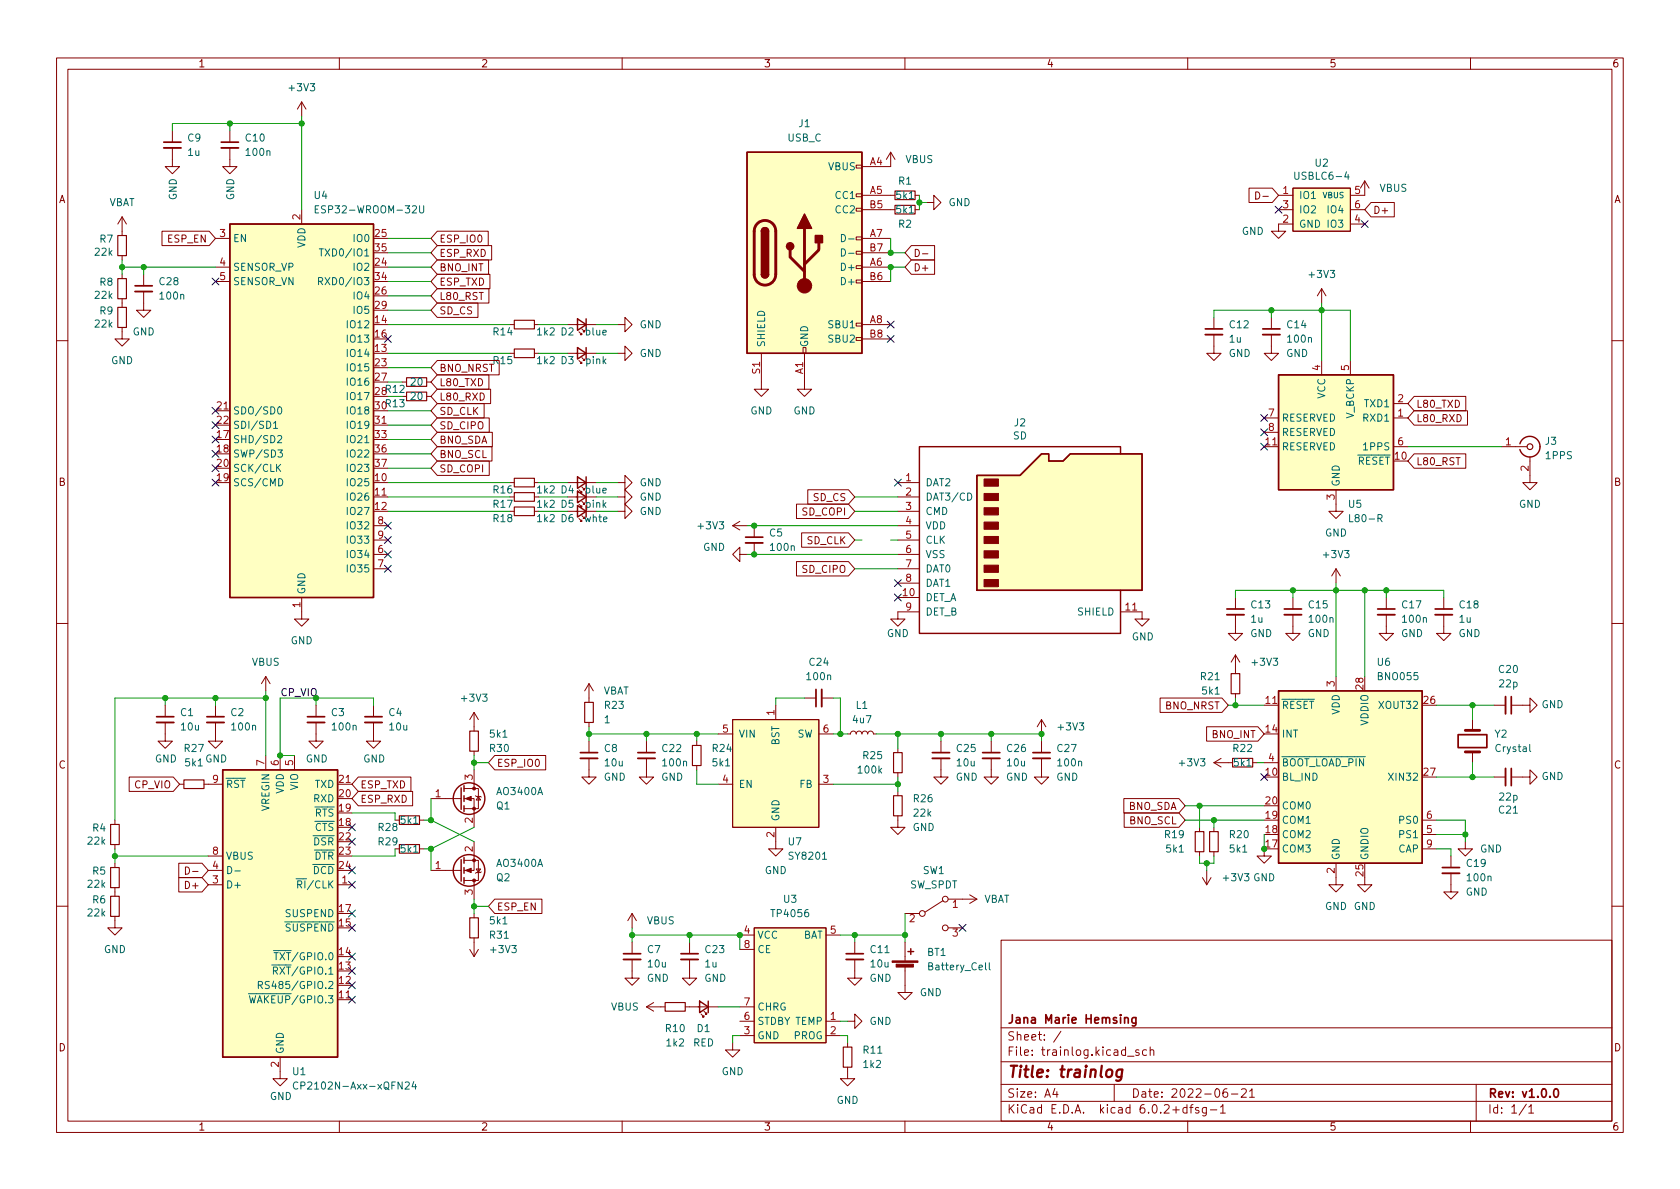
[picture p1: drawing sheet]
<svg xmlns="http://www.w3.org/2000/svg" width="297mm" height="210mm" viewBox="0 0 297 210" stroke-linecap="round" stroke-linejoin="round" font-family="sans-serif">
<g fill="none" stroke="#840000" stroke-width=".18">
<path d="M10 10.2h277v190.1h-277zM12 12.2h273v186.1h-273zM53.3 18l-.7 1.3M53.3 18v2.6M53.3 18l.8 1.3M60 10.2v2M110 10.2v2M160 10.2v2M210 10.2v2M260 10.2v2M21.6 38.3v3.4M21.6 38.3l-.8 1.3"/>
<path d="M21.6 38.3l.8 1.3M30.5 26.2v3.3h1.2l-1.2 1.2-1.3-1.2h1.3M30.5 23.1v2M40.6 26.2v3.3h1.3l-1.3 1.2-1.2-1.2h1.2M40.6 23.1v2M53.3 37.1v2.5M151.4 36.8h1v.5h-1zM151.4 34.3h1v.5h-1zM151.4 29.2h1v.5h-1zM152.4 34.5h5.8M152.4 37.1h5.8M157.5 26.9v2.6h-5.1"/>
<path d="M157.5 26.9l-.8 1.3M157.5 26.9l.7 1.3M161.8 34.5h.8M161.8 37.1h.8M163.8 35.8h1.3v-1.3l1.3 1.3-1.3 1.3v-1.3M220.8 33.3h4.1l1.2 1.2-1.2 1.3h-4.1zM222 33.9a.64 .64 0 0 1 .7 .7 .64 .64 0 0 1-.7 .6zM223.3 34.7h1M226.1 34.5h2.5M226.1 37.1h2.5M228.6 33.3h10.2v7.6h-10.2zM228.6 39.6h-2.5v1.3h1.2l-1.2 1.3-1.3-1.3h1.3"/>
<path d="M238.8 37.1h2.5M238.8 39.6h2.5M241.3 32v2.5h-2.5M241.3 32l-.8 1.3M241.3 32l.8 1.3M242.4 35.8h4.1v2.5h-4.1l-1.1-1.2zM21.6 57.9v2h1.3l-1.3 1.3-1.3-1.3h1.3M21.6 45.2v.8M21.6 48.5v.8M21.6 52.8v1.6M25.4 51.6v3.3h1.3l-1.3 1.2-1.3-1.2h1.3M25.4 48.5v2"/>
<path d="M28.6 40.9h8.4l1.1 1.3-1.1 1.2h-8.4zM38.1 47.2h2.5M38.1 42.2h2.5M38.1 49.8h2.5M77.3 40.9h9v2.5h-9l-1.1-1.2zM77.3 51h9.1v2.6h-9.1l-1.1-1.3zM77.3 46h9.1v2.5h-9.1l-1.1-1.3zM77.3 43.4h9.6v2.6h-9.6l-1.1-1.3zM77.3 48.5h9.3v2.5h-9.3l-1.1-1.2zM77.3 53.6h7.2v2.5h-7.2l-1.1-1.2zM90.2 57.4h.7M94.5 57.4h.7"/>
<path d="M100.3 57.4h5.1M102.4 58.7l.5 .5h-.3h.3v-.3M102.9 58.2l.5 .5h-.3h.3v-.3M109.2 57.4h1.3v-1.3l1.3 1.3-1.3 1.3v-1.3M151.4 59.7h1v.5h-1zM151.4 57.1h1v.6h-1zM151.4 49.5h1v.5h-1zM151.4 47h1v.5h-1zM151.4 44.4h1v.6h-1zM151.4 41.9h1v.5h-1zM152.4 47.2h5.1M152.4 42.2h5.1"/>
<path d="M152.4 57.4h5.1M152.4 49.8h5.1M152.4 44.7h5.1M152.4 59.9h5.1M161.1 43.4h4.1v2.6h-4.1l-1.1-1.3zM161.1 46h4.1v2.5h-4.1l-1.1-1.3zM161.8 44.1a.64 .64 0 0 1 .8 .6 .64 .64 0 0 1-.8 .7zM163.1 44.9h1M214.6 59.2v3.3h1.3l-1.3 1.2-1.2-1.2h1.2M214.6 56.1v2.1M224.8 59.2v3.3h1.3l-1.3 1.2-1.3-1.2h1.3M224.8 56.1v2.1"/>
<path d="M233.7 51v2.6M233.7 51l-.8 1.3M233.7 51l.7 1.3M10 60.2h2M38.1 72.6h2.5M66 75.2h2.6M71.1 67.6h.8M75.4 70.1h.8M75.4 67.6h.8M77.3 71.4h8.3v2.5h-8.3l-1.1-1.3zM77.3 73.9h9.2v2.5h-9.2l-1.1-1.2zM77.3 63.7h11v2.6h-11l-1.1-1.3z"/>
<path d="M77.3 76.4h9.7v2.6h-9.7l-1.1-1.3zM77.3 79h9.7v2.5h-9.7l-1.1-1.2zM77.3 66.3h9.1v2.5h-9.1l-1.1-1.2zM77.3 68.8h9.4v2.6h-9.4l-1.1-1.3zM90.2 62.5h.7M94.5 62.5h.7M100.3 62.5h5.1M102.4 63.7l.5 .6h-.3h.3v-.3M102.9 63.2l.5 .5h-.3h.3v-.2M109.2 62.5h1.3v-1.3l1.3 1.3-1.3 1.2v-1.2M134.6 62.5v6.3h1.3l-1.3 1.3-1.3-1.3h1.3M142 61.5h.5v1h-.5z"/>
<path d="M142.2 62.5v6.3h1.3l-1.3 1.3-1.2-1.3h1.2M223.5 73.9h2.6M223.5 79h2.6M223.5 76.4h2.6M233.7 63.7v2.6M238.8 63.7v2.6M246.4 73.9h2.5M246.4 79h2.5M246.4 71.4h2.5M250 70.1h9.2v2.5h-9.2l-1.1-1.2zM250 72.6h9.5v2.6h-9.5l-1.1-1.3zM265.4 79h4.6"/>
<path d="M285 60.2h2M66 87.9h2.6M66 93h2.6M66 95.5h2.6M66 98h2.6M77.3 81.5h9.2v2.6h-9.2l-1.1-1.3zM90.2 85.3h.7M90.2 90.4h.7M94.5 85.3h.7M94.5 87.9h.7M94.5 90.4h.7M100.3 85.3h5.1"/>
<path d="M100.3 87.9h3.3M100.3 90.4h3.3M102.4 89.1l.5 .6h-.3h.3v-.3M102.4 86.6l.5 .5h-.3h.3v-.2M102.4 91.7l.5 .5h-.3h.3v-.3M102.9 88.6l.5 .5h-.3h.3v-.2M102.9 86.1l.5 .5h-.3h.3v-.2M109.2 87.9h1.3v-1.3l1.3 1.3-1.3 1.2v-1.2M109.2 90.4h1.3v-1.3l1.3 1.3-1.3 1.3v-1.3M109.2 85.3h1.3v-1.2l1.3 1.2-1.3 1.3v-1.3M129.5 93h2.6M129.5 93l1.3 .7"/>
<path d="M130.8 98v-1.2l-1.3 1.2 1.3 1.3v-1.3h1.3M130.8 92.2l-1.3 .8M133.3 93v2M133.3 96v2M140.8 89.1h9.2l1.1 1.3-1.1 1.3h-9.2zM140.8 99.3h9.2l1.1 1.3-1.1 1.2h-9.2zM141.7 94.2h8.3l1.1 1.3-1.1 1.3h-8.3zM142.8 86.6h7.2l1.1 1.3-1.1 1.2h-7.2zM158.7 85.3h3.9M158.7 87.9h3.9M158.7 90.4h3.9M158.7 93h3.9"/>
<path d="M158.7 95.5h3.9M158.7 98h3.9M236.2 86.6v3.8h1.3l-1.3 1.3-1.3-1.3h1.3M250 80.3h9.2v2.5h-9.2l-1.1-1.3zM270.5 80.8v4.5h1.3l-1.3 1.3-1.3-1.3h1.3M10 110.2h2M47 119.6v2.6M47 119.6l-.8 1.3M47 119.6l.8 1.3M53.3 105.7v3.8h1.3l-1.3 1.2-1.2-1.2h1.2M66 100.6h2.6M158.7 105.7h3.9"/>
<path d="M158.7 100.6h3.9M158.7 103.1h3.9M162.6 108.2h-3.9v1.3h1.3l-1.3 1.2-1.2-1.2h1.2M198.1 108.2h3.8v1.3h1.3l-1.3 1.2-1.2-1.2h1.2M218.4 108.7v3.3h1.3l-1.3 1.3-1.2-1.3h1.2M218.4 105.7v2M218.4 115.8v3.3M218.4 115.8l-.7 1.3M218.4 115.8l.8 1.3M228.6 108.7v3.3h1.3l-1.3 1.3-1.3-1.3h1.3M228.6 105.7v2M236.2 100.6v2.5"/>
<path d="M236.2 119.6v2.6M236.2 100.6l-.7 1.2M236.2 100.6l.8 1.2M245.1 108.7v3.3h1.3l-1.3 1.3-1.3-1.3h1.3M245.1 105.7v2M255.3 108.7v3.3h1.2l-1.2 1.3-1.3-1.3h1.3M255.3 105.7v2M285 110.2h2M22.8 137.4h7.8l1.1 1.3-1.1 1.2h-7.8zM29.2 127.8v3.3h1.3l-1.3 1.2-1.3-1.2h1.3M29.2 124.7v2M31.7 138.7h.8"/>
<path d="M36.1 138.7h3.3M38.1 127.8v3.3h1.3l-1.3 1.2-1.3-1.2h1.3M38.1 124.7v2M47 133.6v2.5M49.5 133.6v2.5M52.1 133.6v2.5M55.9 127.8v3.3h1.2l-1.2 1.2-1.3-1.2h1.3M55.9 124.7v2M59.7 138.7h2.5M63.3 139.9h9.7v2.6h-9.7l-1.1-1.3zM63.3 137.4h9.4v2.5h-9.4l-1.1-1.2zM66 127.8v3.3h1.3l-1.3 1.2-1.2-1.2h1.2"/>
<path d="M66 124.7v2M82 139.4h2.6v3.6h-2.6M83.8 126v3.3M83.8 132.8v.8M83.8 136.1v3.3M83.8 126l.8 1.2M83.8 126l-.7 1.2M87.5 133.6h9v2.5h-9l-1.1-1.2zM104.1 134.1v3.3h1.3l-1.3 1.3-1.2-1.3h1.2M104.1 120.9l-.7 1.3M104.1 120.9v3.3M104.1 127.8v.7"/>
<path d="M104.1 131.1v2M104.1 120.9l.8 1.3M114.3 134.1v3.3h1.3l-1.3 1.3-1.3-1.3h1.3M114.3 131.1v2M123.2 131.1v.7M123.2 135.4v.7M127 138.7h2.5M127 129.8h2.5M129.5 127.2h15.3v19.1h-15.3zM137.2 124.7v2.5M142.2 123.4h2.1M144.8 138.7h2.5"/>
<path d="M144.8 129.8h2.5M145.3 123.4h2M149.9 129.8h.5l.1-.4 .4-.1 .3 .1 .2 .4 .1-.3 .3-.2 .4 .1 .2 .4 .2-.4 .4-.1 .3 .2 .1 .3 .2-.4 .3-.1 .4 .1 .1 .4h.5M158.7 132.3v.8M158.7 136.6v.8M158.7 139.9v.8M166.4 134.1v3.3h1.2l-1.2 1.3-1.3-1.3h1.3M166.4 131.1v2M175.3 134.1v3.3h1.2l-1.2 1.3-1.3-1.3h1.3M175.3 131.1v2M184.1 134.1v3.3h1.3l-1.3 1.3-1.2-1.3h1.2M184.1 127.2v2.6"/>
<path d="M184.1 131.1v2M184.1 127.2l-.7 1.3M184.1 127.2l.8 1.3M205.1 123.4h11l1.1 1.3-1.1 1.3h-11zM213.3 128.5h9.1l1.1 1.3-1.1 1.3h-9.1zM214.6 134.9l1.3 .7M214.6 134.9h3.3M215.9 134.1l-1.3 .8M218.4 122.7v.7M221.5 134.9h.7M223.5 134.9h2.6M223.5 124.7h2.6"/>
<path d="M260.3 127.2v2M260.3 133v1.9M264.2 137.4h2M264.2 124.7h2M267.2 137.4h3.3v-1.3l1.3 1.3-1.3 1.3v-1.3M267.2 124.7h3.3v-1.3l1.3 1.3-1.3 1.3v-1.3M20.3 145v.8M20.3 149.3v.8M20.3 152.6v.8M20.3 157v1.5M31.6 155.2h4.1l1.1 1.3-1.1 1.2h-4.1zM31.6 152.6h4.1l1.1 1.3-1.1 1.3h-4.1z"/>
<path d="M32.8 153.3a.64 .64 0 0 1 .7 .6 .64 .64 0 0 1-.7 .7zM34.1 154.1h.9M36.8 156.5h2.6M36.8 153.9h2.6M36.8 151.4h2.6M59.7 156.5h2.5M69.8 145h.8M74.2 150.1h.7M74.2 145h.7M76.2 153.9h5.3M76.2 141.2h5.3M82 152.1h2.6v3.6h-2.6"/>
<path d="M82 141.2h1.8v5.1M83.8 148.8v5.1h-1.8M83.8 155.7v3.3M84.1 140.7l.1 .1h.8l.1 .2M84.2 153.7h.8l-.4 .6zM84.6 140.8l.4 .7h-.8zM85.1 154.2l-.1 .1h-.8l-.1 .1M87.5 159h8.3v2.5h-8.3l-1.1-1.2zM137.2 146.3v3.8h1.2l-1.2 1.3-1.3-1.3h1.3M158.7 144.3v2h1.3l-1.3 1.3-1.2-1.3h1.2M166.8 159.3l-3.2 2M167.6 159h5.1"/>
<path d="M171.4 158.2l1.3 .8M172.7 159l-1.3 .8M198.7 141.2h9.7l1.1 1.3-1.1 1.3h-9.7zM198.8 143.8h9.6l1.1 1.2-1.1 1.3h-9.6zM212.1 146.3v.8M212.1 150.6v.8M212.6 155.2l.8 1.3M213.4 153.9v2.6M214.1 155.2l-.7 1.3M214.6 146.3v.8M214.6 150.6v.8M223.5 150.1v1.3h1.3l-1.3 1.2-1.3-1.2h1.3"/>
<path d="M236.2 152.6v3.9h1.3l-1.3 1.2-1.3-1.2h1.3M241.3 155.2v1.3h1.3l-1.3 1.2-1.3-1.2h1.3M251.5 150.1h2.5M251.5 145h2.5M251.5 147.6h2.5M256.5 154.4v3.3h1.3l-1.3 1.3-1.2-1.3h1.2M256.5 151.4v2M259.1 148.8v1.3h1.2l-1.2 1.3-1.3-1.3h1.3M10 160.2h2M20.3 162v2.1h1.3l-1.3 1.2-1.3-1.2h1.3M59.7 176.8h2.5M83.1 167.9l.7 1.3"/>
<path d="M83.8 161.5v.8M83.8 165.9v3.3M84.6 167.9l-.8 1.3M111.8 169.7v3.3h1.2l-1.2 1.2-1.3-1.2h1.3M111.8 161.5v2.6M111.8 166.6v2.1M111.8 161.5l-.8 1.3M111.8 161.5l.7 1.3M114.3 178l1.3 .8M114.3 178h3.3M115.6 177.3l-1.3 .7M121.2 178h5.8"/>
<path d="M121.9 169.7v3.3h1.3l-1.3 1.2-1.3-1.2h1.3M121.9 166.6v2.1M124 179.3l.5 .5h-.3h.3v-.2M124.5 178.8l.5 .5h-.3h.3v-.2M130.8 178h2.5M130.8 165.3h2.5M130.8 167.9h2.5M133.3 164.1h12.7v20.3h-12.7zM146 165.3h2.6M151.1 169.7v3.3h1.3l-1.3 1.2-1.2-1.2h1.2M151.1 166.6v2.1M160 170.9v4.6h1.3l-1.3 1.3-1.3-1.3h1.3"/>
<path d="M160 166.6v3.3M160 161.5h2.6M167.6 164.1h2.6M177 166.3h108v32h-108zM285 160.2h2M49.5 186.9v3.8h1.3l-1.3 1.3-1.2-1.3h1.2M60 198.3v2M110 198.3v2M129.5 184.4v1.3h1.3l-1.3 1.2-1.2-1.2h1.2M130.8 180.6h2.5M130.8 183.1h2.5M146 180.6h2.6"/>
<path d="M146 183.1h2.6M149.9 188.7v2h1.2l-1.2 1.3-1.3-1.3h1.3M149.9 180.6h1.2v-1.3l1.3 1.3-1.3 1.3v-1.3M149.9 184.4v.8M160 198.3v2M177 194.8h108M177 191.8h108M177 187.8h108M177 181.8h108M186.5 192.5l-.4 1h1M186.9 193v1M187.6 182.4l-1.3 1.9"/>
<path d="M197 191.8v3M199.4 186.8h1.1M201.4 185.7l-.4-.1-.2 .2 .1 .3 .5 .1v.4h-.6M202.7 185.7l-.4-.1-.3 .3v.4l.1 .3h.6M203.4 185.8l.2-.2 .3 .1 .1 .9M203.4 185.1v1.5M209.9 195.9l-.5-.1-.3 .3v.4l.2 .3h.6M209.9 195.3v1.5M210 198.3v2M210.4 195.8h.5M210.9 195.3l-.3 .2v1.3M211.9 195.9l-.3-.1-.2 .2v.3l.5 .1v.4h-.5"/>
<path d="M213.3 195.8v1.2l-.3 .3h-.4M213.3 195.9l-.4-.1-.3 .3v.4l.1 .3h.6M214 196.3h1.1M215.8 195.8l.4-.5v1.5M215.8 196.8h.8M216.9 192.5a.59 .59 0 0 0-.7 .7v.5l.2 .3h.4l.2-.1 .1-.5-.2-.2-.4-.1-.3 .3M217.7 193.5h1.2M219.5 192.7l.6-.2 .2 .2 .1 .3-1 1h1M220.9 193l.5-.5v1.5M220.9 194h.9M260 198.3v2M261 191.8v6.5"/>
<path d="M269.9 195.3l-1.3 1.9M270.3 195.8l.4-.5v1.5M270.3 196.8h.9"/>
<circle cx="167.1" cy="159" r=".51"/>
<circle cx="163.1" cy="161.5" r=".51"/>
<circle cx="167.1" cy="164.1" r=".51"/>
</g>
<g fill="none" stroke="#840000" stroke-width=".3">
<path d="M29 25.1h3M39.1 25.1h3.1M23.9 50.5h3M213.1 58.2h3.1M223.3 58.2h3M131.8 95h3.1M216.9 107.7h3.1M227.1 107.7h3M243.6 107.7h3M253.7 107.7h3.1M27.7 126.7h3M36.6 126.7h3"/>
<path d="M54.4 126.7h3M64.5 126.7h3.1M102.6 133.1h3.1M112.8 133.1h3M144.3 121.9v3.1M164.8 133.1h3.1M173.7 133.1h3.1M182.6 133.1h3.1M257.8 129.9h5.1v2.3h-5.1zM267.2 123.2v3M267.2 135.9v3M255 153.4h3.1"/>
<path d="M110.2 168.7h3.1M120.4 168.7h3M149.6 168.7h3.1M198.8 179.9v1M200.8 179.9v1.2l-.2 .3h-.4M198.8 180.1l.3-.2 .3 .1 .1 .9M200.8 180l-.4-.1-.3 .3v.4l.2 .3h.5M274.9 192.6l.2-.1a.81 .81 0 0 1 .5 .7 .81 .81 0 0 1-.3 .8h-.1a.82 .82 0 0 1-.6-.6 .82 .82 0 0 1 .3-.8z"/>
</g>
<path d="M198.4 189.2a.66 .66 0 0 0-1 .3v.6l.1 .3 .2 .1 .6-.1M198.4 189.1l-.2 1.6a.6 .6 0 0 1-.9 .3" fill="none" stroke="#840000" stroke-width=".4"/>
<g fill="none" stroke="#840000" stroke-width=".2">
<path d="M158.2 33.8h3.6v1.5h-3.6zM158.2 36.3h3.6v1.5h-3.6zM20.8 54.4h1.6v3.5h-1.6zM20.8 49.3h1.6v3.5h-1.6zM20.8 41.7h1.6v3.5h-1.6zM90.9 56.6h3.6v1.6h-3.6zM71.9 69.3h3.5v1.6h-3.5zM71.9 66.8h3.5v1.5h-3.5zM90.9 61.7h3.6v1.5h-3.6zM90.9 89.7h3.6v1.5h-3.6zM90.9 84.6h3.6v1.5h-3.6zM90.9 87.1h3.6v1.5h-3.6z"/>
<path d="M217.7 119.1h1.5v3.6h-1.5zM32.5 137.9h3.6v1.5h-3.6zM83.1 129.3h1.5v3.5h-1.5zM103.4 124.2h1.5v3.6h-1.5zM122.4 131.8h1.6v3.6h-1.6zM158 133.1h1.5v3.5h-1.5zM217.9 134.1h3.6v1.5h-3.6zM19.6 153.4h1.5v3.6h-1.5zM19.6 145.8h1.5v3.5h-1.5zM19.6 158.5h1.5v3.5h-1.5zM70.6 149.3h3.6v1.6h-3.6zM70.6 144.3h3.6v1.5h-3.6z"/>
<path d="M158 140.7h1.5v3.6h-1.5zM211.3 147.1h1.6v3.5h-1.6zM213.9 147.1h1.5v3.5h-1.5zM83.1 162.3h1.5v3.6h-1.5zM117.6 177.3h3.6v1.5h-3.6zM149.1 185.2h1.5v3.5h-1.5z"/>
<circle cx="270.5" cy="79" r=".51"/>
</g>
<g fill="#ffffc2" stroke="#ffffc2" stroke-width=".18">
<path d="M39.4 136.1h20.3v50.8h-20.3z"/>
<path d="M172.7 84.1h7.6l3.8-3.8h1.3v1.2h2.6l1.2-1.2h12.7v24.1h-29.2z"/>
<path d="M132.1 26.9h20.3v35.6h-20.3z"/>
<path d="M133.3 164.1h12.7v20.3h-12.7z"/>
<path d="M40.6 39.6h25.4v66.1h-25.4z"/>
<path d="M129.5 127.2h15.3v19.1h-15.3z"/>
<path d="M228.6 33.3h10.2v7.6h-10.2z"/>
<path d="M226.1 66.3h20.3v20.3h-20.3z"/>
<path d="M226.1 122.2h25.4v30.4h-25.4z"/>
</g>
<g fill="none" stroke="#840000" stroke-width=".25">
<path d="M40.6 39.6h25.4v66.1h-25.4zM132.1 26.9h20.3v35.6h-20.3zM102.1 56.4l1.5 1-1.5 1zM103.6 56.4v2M134.6 48.5a.64 .64 0 0 0 .7 .6 .64 .64 0 0 0 .6-.6M134.6 40.9a.64 .64 0 0 1 .7-.6 .64 .64 0 0 1 .6 .6M102.1 61.5l1.5 1-1.5 1zM103.6 61.5v2M226.1 66.3h20.3v20.3h-20.3zM268.7 78.5a1.81 1.81 0 0 1 2.8-1 1.81 1.81 0 0 1 0 3 1.81 1.81 0 0 1-2.8-1M102.1 86.9l1.5 1-1.5 1zM102.1 84.3l1.5 1-1.5 1.1z"/>
<path d="M102.1 89.4l1.5 1-1.5 1zM103.6 84.3v2.1M103.6 86.9v2M103.6 89.4v2M172.7 84.1h7.6l3.8-3.8h1.3v1.2h2.6l1.2-1.2h12.7v24.1h-29.2zM198.1 80.3v-1.3h-35.5v33h35.5v-7.6M39.4 136.1h20.3v50.8h-20.3zM81.5 139.3v3.8M82 138.9v1M226.1 122.2h25.4v30.4h-25.4zM81.5 152v3.8M82 140.7v1"/>
<path d="M82 142.5v1M82 151.6v1M82 153.4v1M82 155.2v1M123.7 177l1.5 1-1.5 1.1zM125.2 177v2.1M160.5 168.3h1M161 167.8v1"/>
<circle cx="82.9" cy="153.9" r="2.79"/>
<circle cx="82.9" cy="141.2" r="2.79"/>
</g>
<g fill="none" stroke="#006464" stroke-width=".18">
<path d="M55.7 37h.5M56.3 36.4h-.6v1.3h.6M74.2 36.4v1l.2 .3h.3l.2-.3v-1M238.1 30.4l-.3 .9h.7M56.3 49.7h.6l.1-.2v-.3l-.7-.1v1.3M56.4 44h.8M56.6 49.7l.4 .7M56.8 44v1.3M148.8 41.5a.64 .64 0 0 1 .7 .6 .64 .64 0 0 1-.7 .6zM148.8 44a.64 .64 0 0 1 .7 .6 .64 .64 0 0 1-.7 .7zM150 42.2h1M150 44.8h1"/>
<path d="M48.4 74.8l.3-.3v1.3M48.4 75.8h.7M49.1 77.1l.5-.1 .2 .4-.8 .9h.8M49.1 79.6h.8l-.4 .4 .4 .2v.5l-.2 .1-.6-.1M49.2 72.1l.2-.2a.68 .68 0 0 1 .4 .7 .68 .68 0 0 1-.4 .6l-.2-.1-.1-.4zM49.1 82.6l.5 .8M49.3 84.6a.64 .64 0 0 1 .7 .7 .64 .64 0 0 1-.7 .6zM49.6 82.1l-.7 .7M171.1 87.2a.64 .64 0 0 1 .7 .6 .64 .64 0 0 1-.7 .7zM270.5 131.6v1.1l.1 .2M40.3 153.2a.64 .64 0 0 1 .7 .7 .64 .64 0 0 1-.7 .6zM41.5 154h1"/>
<path d="M45.7 174.2l.6-.1 .1-.1-.1-.3-.6-.2v1.3M46 174.2l.4 .6M47.6 173.6l-.5-.1-.1 .2v.3l.5 .3 .1 .3-.2 .2h-.5M174.9 170.2v1.1l.2 .2M52.7 191.4a.6 .6 0 0 0-.9 .5 .6 .6 0 0 0 .6 .7l.3-.1M71.6 191.4l.5-.1 .3 .4-.8 .9h.8M73.2 191.3l-.3 .9h.7M73.5 191.7v.9"/>
</g>
<g fill="none" stroke="#840000" stroke-width=".33">
<path d="M29 26.2h3M39.1 26.2h3.1M23.9 51.6h3M213.1 59.2h3.1M223.3 59.2h3M131.8 96h3.1M216.9 108.7h3.1M227.1 108.7h3M243.6 108.7h3M253.7 108.7h3.1M27.7 127.8h3M36.6 127.8h3"/>
<path d="M54.4 127.8h3M64.5 127.8h3.1M102.6 134.1h3.1M112.8 134.1h3M145.3 121.9v3.1M164.8 134.1h3.1M173.7 134.1h3.1M182.6 134.1h3.1M266.2 123.2v3M266.2 135.9v3M255 154.4h3.1M110.2 169.7h3.1"/>
<path d="M120.4 169.7h3M149.6 169.7h3.1"/>
</g>
<g fill="#840000" stroke="#840000" stroke-width=".18">
<path d="M82.3 153.9l1-.4v.8z"/>
<path d="M82.3 141.2l1-.4v.8z"/>
<path d="M174 102.5h2.5v1.3h-2.5z"/>
<path d="M174 99.9h2.5v1.3h-2.5z"/>
<path d="M174 97.4h2.5v1.3h-2.5z"/>
<path d="M174 94.9h2.5v1.2h-2.5z"/>
<path d="M174 92.3h2.5v1.3h-2.5z"/>
<path d="M174 89.8h2.5v1.3h-2.5z"/>
<path d="M174 87.2h2.5v1.3h-2.5z"/>
<path d="M174 84.7h2.5v1.3h-2.5z"/>
<path d="M157.7 169.9h4.6v.3h-4.6z"/>
<path d="M158.4 170.5h3.1v.5h-3.1z"/>
<circle cx="83.8" cy="152.1" r=".25"/>
<circle cx="83.8" cy="155.7" r=".25"/>
<circle cx="83.8" cy="143" r=".25"/>
<circle cx="83.8" cy="139.4" r=".25"/>
<circle cx="142.2" cy="50.5" r="1.27"/>
</g>
<path d="M133.9 39.5a1.91 1.91 0 0 1 2.1-.4 1.91 1.91 0 0 1 1.2 1.8v7.6a1.91 1.91 0 0 1-1.9 1.9 1.91 1.91 0 0 1-2-1.9l.1-7.8 .1-.6zM139.7 44.2v1.3l2.5 2.5M142.2 40.4v10.1M144.8 42.9v1.3l-2.6 2.5M259.1 133h2.5M259.1 129.2h2.5" fill="none" stroke="#840000" stroke-width=".51"/>
<g fill="#840000" stroke="#840000" stroke-width=".25">
<path d="M134.6 48.5h1.3a.64 .64 0 0 1-.6 .6 .64 .64 0 0 1-.7-.6z"/>
<path d="M134.6 40.9h1.3v7.6h-1.3z"/>
<path d="M134.8 40.4a.64 .64 0 0 1 .7-.1 .64 .64 0 0 1 .4 .6h-1.3z"/>
<path d="M142.2 37.8l1.3 2.6h-2.5z"/>
<path d="M144.1 41.7h1.3v1.2h-1.3z"/>
<circle cx="139.7" cy="43.6" r=".63"/>
</g>
<g fill="none" stroke="#009600" stroke-width=".18">
<path d="M40.6 21.8v1.3M53.3 20.6v16.5M53.3 21.8h-22.8v1.3M162.6 35.8h1.2M162.6 34.5v2.6M21.6 47.2h16.5M21.6 46v2.5M25.4 47.2v1.3M68.6 57.4h21.6M68.6 47.2h7.6M68.6 54.9h7.6M68.6 49.8h7.6"/>
<path d="M68.6 42.2h7.6M68.6 44.7h7.6M68.6 52.3h7.6M95.2 57.4h5.1M105.4 57.4h3.8M157.5 42.2v2.5h2.5M160 47.2h-2.5v2.6M214.6 56.1v-1.2h24.2v8.8M224.8 54.9v1.2M233.7 53.6v10.1M68.6 62.5h21.6M68.6 65h7.6"/>
<path d="M68.6 67.6h2.5M68.6 72.6h7.6M68.6 77.7h7.6M68.6 75.2h7.6M95.2 62.5h5.1M105.4 62.5h3.8M248.9 79h16.5M68.6 85.3h21.6M68.6 87.9h21.6M68.6 80.3h7.6M68.6 82.8h7.6M68.6 90.4h21.6"/>
<path d="M95.2 85.3h5.1M95.2 87.9h5.1M95.2 90.4h5.1M105.4 85.3h3.8M105.4 87.9h3.8M105.4 90.4h3.8M132.1 93h26.6M132.1 98h26.6M151.1 87.9h7.6M151.1 90.4h7.6M151.1 95.5h1.3M157.5 95.5h1.2"/>
<path d="M151.1 100.6h7.6M218.4 105.7v-1.3h36.9v1.3M228.6 104.4v1.3M236.2 103.1v16.5M241.3 104.4v15.2M245.1 104.4v1.3M29.2 123.4v1.3M38.1 123.4v1.3M47 123.4h-26.7v21.6M47 122.2v11.4M55.9 123.4v1.3M66 124.7v-1.3h-16.5v10.2h2.6"/>
<path d="M83.8 134.9h2.6M83.8 133.6v2.5M104.1 129.8h22.9M104.1 128.5v2.6M114.3 129.8v1.3M123.2 129.8v1.3M123.2 136.1v2.6h3.8M142.2 123.4h-5v1.3M147.3 123.4h1.3v6.4M147.3 129.8h2.6M147.3 138.7h11.4M154.9 129.8h29.2v1.3"/>
<path d="M158.7 129.8v2.5M158.7 137.4v2.5M166.4 129.8v1.3M175.3 129.8v1.3M217.2 124.7h6.3M218.4 123.4v1.3M222.2 134.9h1.3M254 137.4h10.2M254 124.7h10.2M260.3 124.7v2.5M260.3 134.9v2.5M20.3 150.1v2.5"/>
<path d="M20.3 151.4h16.5M62.2 143.8h7.6v1.2M69.8 150.1v1.3h-7.6M74.9 145h1.3M74.9 150.1h1.3M76.2 145l7.6 3.8M76.2 141.2v3.8M76.2 150.1v3.8M83.8 146.3l-7.6 3.8M83.8 159v2.5M209.5 145h14M209.5 142.5h14"/>
<path d="M212.1 151.4v1.2h2.5v-1.2M212.1 142.5v3.8M213.4 152.6v1.3M214.6 145v1.3M223.5 147.6v2.5M254 145h5.1v3.8M254 150.1h2.5v1.3M254 147.6h5.1M83.8 160.3h2.6M111.8 165.3h19v2.6M111.8 164.1v2.5M121.9 165.3v1.3"/>
<path d="M127 178h3.8M148.6 165.3h11.4M151.1 165.3v1.3M160 161.5v5.1M130.8 183.1h-1.3v1.3M148.6 183.1h1.3v1.3M148.6 180.6h1.3"/>
</g>
<g fill="none" stroke="#000084" stroke-width=".18">
<path d="M225.5 36.5l1.2 1.2M226.7 36.5l-1.2 1.2M240.7 39l1.2 1.2M241.9 39l-1.2 1.2M37.5 49.2l1.2 1.2M38.7 49.2l-1.2 1.2M68 59.3l1.2 1.2M69.2 59.3l-1.2 1.2M156.9 56.8l1.2 1.2M156.9 59.3l1.2 1.2M158.1 56.8l-1.2 1.2M158.1 59.3l-1.2 1.2"/>
<path d="M37.5 72l1.2 1.2M37.5 77.1l1.2 1.2M37.5 74.6l1.2 1.2M37.5 79.6l1.2 1.3M38.7 72l-1.2 1.2M38.7 77.1l-1.2 1.2M38.7 74.6l-1.2 1.2M38.7 79.6l-1.2 1.3M222.9 73.3l1.2 1.2M222.9 78.4l1.2 1.2M222.9 75.8l1.2 1.3M224.1 73.3l-1.2 1.2"/>
<path d="M224.1 78.4l-1.2 1.2M224.1 75.8l-1.2 1.3M37.5 84.7l1.2 1.2M37.5 82.2l1.2 1.2M38.7 84.7l-1.2 1.2M38.7 82.2l-1.2 1.2M68 92.3l1.2 1.3M68 94.9l1.2 1.2M68 100l1.2 1.2M68 97.4l1.2 1.2M69.2 92.3l-1.2 1.3M69.2 94.9l-1.2 1.2"/>
<path d="M69.2 100l-1.2 1.2M69.2 97.4l-1.2 1.2M158.1 84.7l1.3 1.2M159.4 84.7l-1.3 1.2M158.1 105l1.3 1.3M158.1 102.5l1.3 1.2M159.4 105l-1.3 1.3M159.4 102.5l-1.3 1.2M222.9 136.8l1.2 1.2M224.1 136.8l-1.2 1.2M61.6 153.3l1.2 1.2M61.6 145.7l1.2 1.2"/>
<path d="M61.6 148.2l1.2 1.2M61.6 155.8l1.2 1.3M62.8 153.3l-1.2 1.2M62.8 145.7l-1.2 1.2M62.8 148.2l-1.2 1.2M62.8 155.8l-1.2 1.3M61.6 176.2l1.2 1.2M61.6 173.6l1.2 1.2M61.6 160.9l1.2 1.2M61.6 163.5l1.2 1.2M61.6 168.5l1.2 1.3M61.6 171.1l1.2 1.2"/>
<path d="M62.8 176.2l-1.2 1.2M62.8 173.6l-1.2 1.2M62.8 160.9l-1.2 1.2M62.8 163.5l-1.2 1.2M62.8 168.5l-1.2 1.3M62.8 171.1l-1.2 1.2M169.6 163.5l1.2 1.2M170.8 163.5l-1.2 1.2"/>
</g>
<g fill="#009600" stroke="#009600" stroke-width=".18">
<circle cx="233.7" cy="54.9" r=".46"/>
<circle cx="224.8" cy="54.9" r=".46"/>
<circle cx="148.6" cy="129.8" r=".46"/>
<circle cx="158.7" cy="129.8" r=".46"/>
<circle cx="158.7" cy="138.7" r=".46"/>
<circle cx="166.4" cy="129.8" r=".46"/>
<circle cx="259.1" cy="147.6" r=".46"/>
<circle cx="228.6" cy="104.4" r=".46"/>
<circle cx="241.3" cy="104.4" r=".46"/>
<circle cx="236.2" cy="104.4" r=".46"/>
<circle cx="260.3" cy="137.4" r=".46"/>
<circle cx="245.1" cy="104.4" r=".46"/>
<circle cx="260.3" cy="124.7" r=".46"/>
<circle cx="218.4" cy="124.7" r=".46"/>
<circle cx="214.6" cy="145" r=".46"/>
<circle cx="223.5" cy="150.1" r=".46"/>
<circle cx="213.4" cy="152.6" r=".46"/>
<circle cx="212.1" cy="142.5" r=".46"/>
<circle cx="175.3" cy="129.8" r=".46"/>
<circle cx="184.1" cy="129.8" r=".46"/>
<circle cx="133.3" cy="93" r=".46"/>
<circle cx="133.3" cy="98" r=".46"/>
<circle cx="157.5" cy="47.2" r=".46"/>
<circle cx="157.5" cy="44.7" r=".46"/>
<circle cx="162.6" cy="35.8" r=".46"/>
<circle cx="76.2" cy="150.1" r=".46"/>
<circle cx="76.2" cy="145" r=".46"/>
<circle cx="49.5" cy="133.6" r=".46"/>
<circle cx="83.8" cy="134.9" r=".46"/>
<circle cx="123.2" cy="129.8" r=".46"/>
<circle cx="114.3" cy="129.8" r=".46"/>
<circle cx="83.8" cy="160.3" r=".46"/>
<circle cx="104.1" cy="129.8" r=".46"/>
<circle cx="151.1" cy="165.3" r=".46"/>
<circle cx="160" cy="165.3" r=".46"/>
<circle cx="130.8" cy="165.3" r=".46"/>
<circle cx="38.1" cy="123.4" r=".46"/>
<circle cx="47" cy="123.4" r=".46"/>
<circle cx="29.2" cy="123.4" r=".46"/>
<circle cx="20.3" cy="151.4" r=".46"/>
<circle cx="121.9" cy="165.3" r=".46"/>
<circle cx="111.8" cy="165.3" r=".46"/>
<circle cx="53.3" cy="21.8" r=".46"/>
<circle cx="40.6" cy="21.8" r=".46"/>
<circle cx="21.6" cy="47.2" r=".46"/>
<circle cx="25.4" cy="47.2" r=".46"/>
</g>
<text font-size="2.8" fill="#840000" x="178" y="190.6">Title: trainlog</text>
<g font-size="2.1" fill="#840000">
<text x="178" y="184">Sheet: /</text>
<text x="178" y="181">Jana Marie Hemsing</text>
<text x="178" y="186.7">File: trainlog.kicad_sch</text>
<text x="178" y="196.9">KiCad E.D.A. kicad 6.0.2+dfsg-1</text>
<text x="178" y="194.1">Size: A4</text>
<text x="200" y="194.1">Date: 2022-06-21</text>
<text x="263" y="194.1">Rev: v1.0.0</text>
<text x="263" y="196.9">Id: 1/1</text>
</g>
<g font-size="1.8" fill="#840000">
<text x="35" y="11.9">1</text>
<text x="85" y="11.9">2</text>
<text x="135" y="11.9">3</text>
<text x="185" y="11.9">4</text>
<text x="235" y="11.9">5</text>
<text x="285" y="11.9">6</text>
<text x="10.3" y="35.9">A</text>
<text x="285.3" y="35.9">A</text>
<text x="242.7" y="37.8">D+</text>
<text x="29.7" y="42.9">ESP_EN</text>
<text x="77.6" y="42.9">ESP_IO0</text>
<text x="77.6" y="48">BNO_INT</text>
<text x="77.6" y="45.4">ESP_RXD</text>
<text x="161.4" y="48">D+</text>
<text x="77.6" y="53">L80_RST</text>
<text x="77.6" y="50.5">ESP_TXD</text>
<text x="77.6" y="55.6">SD_CS</text>
<text x="77.6" y="65.7">BNO_NRST</text>
<text x="77.6" y="68.3">L80_TXD</text>
<text x="77.6" y="70.8">L80_RXD</text>
<text x="77.6" y="73.4">SD_CLK</text>
<text x="77.6" y="75.9">SD_CIPO</text>
<text x="250.3" y="72.1">L80_TXD</text>
<text x="250.3" y="74.6">L80_RXD</text>
<text x="77.6" y="78.4">BNO_SDA</text>
<text x="77.6" y="83.5">SD_COPI</text>
<text x="77.6" y="81">BNO_SCL</text>
<text x="250.3" y="82.3">L80_RST</text>
<text x="10.3" y="85.9">B</text>
<text x="87.3" y="87.2">R16</text>
<text x="103.6" y="89.8">pink</text>
<text x="143.8" y="88.6">SD_CS</text>
<text x="285.3" y="85.9">B</text>
<text x="141.9" y="91.1">SD_COPI</text>
<text x="141.9" y="101.3">SD_CIPO</text>
<text x="142.6" y="96.2">SD_CLK</text>
<text x="206" y="125.4">BNO_NRST</text>
<text x="214.3" y="130.5">BNO_INT</text>
<text x="10.3" y="135.9">C</text>
<text x="87.8" y="135.6">ESP_IO0</text>
<text x="285.3" y="135.9">C</text>
<text x="23.8" y="139.4">CP_VIO</text>
<text x="63.7" y="141.9">ESP_RXD</text>
<text x="63.7" y="139.4">ESP_TXD</text>
<text x="199.5" y="143.2">BNO_SDA</text>
<text x="199.7" y="145.8">BNO_SCL</text>
<text x="33.1" y="157.2">D+</text>
<text x="87.8" y="161">ESP_EN</text>
<text x="10.3" y="185.9">D</text>
<text x="285.3" y="185.9">D</text>
<text x="35" y="199.9">1</text>
<text x="85" y="199.9">2</text>
<text x="135" y="199.9">3</text>
<text x="185" y="199.9">4</text>
<text x="235" y="199.9">5</text>
<text x="285" y="199.9">6</text>
</g>
<g font-size="1.8" fill="#006464">
<text x="51.3" y="16.1">+3V3</text>
<text x="141.3" y="22.5">J1</text>
<text x="33.2" y="25">C9</text>
<text x="33.2" y="27.6">1u</text>
<text x="43.5" y="25">C10</text>
<text x="43.6" y="27.6">100n</text>
<text x="139.2" y="25">USB_C</text>
<text x="160.1" y="28.8">VBUS</text>
<text x="232.5" y="29.5">U2</text>
<text x="31.2" y="35.4" transform="rotate(-90 31.2 35.4)">GND</text>
<text x="41.4" y="35.4" transform="rotate(-90 41.4 35.4)">GND</text>
<text x="55.6" y="35.2">U4</text>
<text x="146.5" y="30.1">VBUS</text>
<text x="147.8" y="35.2">CC1</text>
<text x="158.5" y="35.2">5k1</text>
<text x="158.9" y="32.6">R1</text>
<text x="229.4" y="31.8">USBLC6-4</text>
<text x="229.6" y="35.2">IO1</text>
<text x="243.9" y="33.9">VBUS</text>
<text x="19.2" y="36.4">VBAT</text>
<text x="56.8" y="37.7">ESP32-WROOM-32U</text>
<text x="147.8" y="37.7">CC2</text>
<text x="158.5" y="37.7">5k1</text>
<text x="158.9" y="40.3">R2</text>
<text x="167.7" y="36.4">GND</text>
<text x="219.5" y="41.5">GND</text>
<text x="229.6" y="40.3">GND</text>
<text x="229.6" y="37.7">IO2</text>
<text x="234.9" y="40.3">IO3</text>
<text x="234.9" y="37.7">IO4</text>
<text x="16.8" y="45.2">22k</text>
<text x="17.7" y="42.9">R7</text>
<text x="41.1" y="42.8">EN</text>
<text x="41.1" y="47.9">SENSOR_VP</text>
<text x="54" y="43.9" transform="rotate(-90 54 43.9)">VDD</text>
<text x="57.7" y="45.3">TXD0/IO1</text>
<text x="62.7" y="47.9">IO2</text>
<text x="62.7" y="42.8">IO0</text>
<text x="149.1" y="47.9">D+</text>
<text x="16.8" y="52.8">22k</text>
<text x="17.7" y="50.5">R8</text>
<text x="28.2" y="50.4">C28</text>
<text x="28.4" y="53">100n</text>
<text x="41.1" y="50.4">SENSOR_VN</text>
<text x="57.5" y="50.4">RXD0/IO3</text>
<text x="62.7" y="53">IO4</text>
<text x="149.1" y="50.4">D+</text>
<text x="231.6" y="49.1">+3V3</text>
<text x="16.8" y="57.9">22k</text>
<text x="17.7" y="55.6">R9</text>
<text x="23.4" y="59.3">GND</text>
<text x="61.7" y="58">IO12</text>
<text x="62.7" y="55.5">IO5</text>
<text x="87.3" y="59.3">R14</text>
<text x="95" y="59.3">1k2</text>
<text x="99.2" y="59.3">D2</text>
<text x="103.6" y="59.3">blue</text>
<text x="113.1" y="58">GND</text>
<text x="146.7" y="58">SBU1</text>
<text x="217.5" y="58">C12</text>
<text x="227.6" y="58">C14</text>
<text x="19.6" y="64.4">GND</text>
<text x="61.7" y="63.1">IO14</text>
<text x="61.7" y="60.6">IO13</text>
<text x="61.7" y="65.7">IO15</text>
<text x="87.3" y="64.4">R15</text>
<text x="95" y="64.4">1k2</text>
<text x="99.2" y="64.4">D3</text>
<text x="103.6" y="64.4">pink</text>
<text x="113.1" y="63.1">GND</text>
<text x="135.3" y="61.5" transform="rotate(-90 135.3 61.5)">SHIELD</text>
<text x="142.9" y="61.5" transform="rotate(-90 142.9 61.5)">GND</text>
<text x="146.7" y="60.6">SBU2</text>
<text x="217.2" y="63.1">GND</text>
<text x="217.4" y="60.6">1u</text>
<text x="227.4" y="63.1">GND</text>
<text x="227.8" y="60.6">100n</text>
<text x="61.7" y="68.2">IO16</text>
<text x="61.7" y="70.7">IO17</text>
<text x="72.7" y="70.7">20</text>
<text x="72.7" y="68.2">20</text>
<text x="234.3" y="70.5" transform="rotate(-90 234.3 70.5)">VCC</text>
<text x="41.1" y="73.3">SDO/SD0</text>
<text x="41.1" y="75.8">SDI/SD1</text>
<text x="61.7" y="73.3">IO18</text>
<text x="61.7" y="75.8">IO19</text>
<text x="132.7" y="73.3">GND</text>
<text x="140.3" y="73.3">GND</text>
<text x="179.1" y="77.7">SD</text>
<text x="179.4" y="75.4">J2</text>
<text x="226.6" y="74.5">RESERVED</text>
<text x="226.6" y="77.1">RESERVED</text>
<text x="239.4" y="74" transform="rotate(-90 239.4 74)">V_BCKP</text>
<text x="241.2" y="74.5">RXD1</text>
<text x="241.4" y="72">TXD1</text>
<text x="41.1" y="78.4">SHD/SD2</text>
<text x="41.1" y="80.9">SWP/SD3</text>
<text x="41.1" y="83.4">SCK/CLK</text>
<text x="61.7" y="78.4">IO21</text>
<text x="61.7" y="80.9">IO22</text>
<text x="61.7" y="83.4">IO23</text>
<text x="226.6" y="79.6">RESERVED</text>
<text x="238.6" y="82.2">~{RESET}</text>
<text x="241.3" y="79.6">1PPS</text>
<text x="273.2" y="78.6">J3</text>
<text x="273.3" y="81.2">1PPS</text>
<text x="41.1" y="86">SCS/CMD</text>
<text x="61.7" y="86">IO25</text>
<text x="61.7" y="88.5">IO26</text>
<text x="87.3" y="89.8">R17</text>
<text x="95" y="87.2">1k2</text>
<text x="95" y="89.8">1k2</text>
<text x="99.2" y="89.8">D5</text>
<text x="99.2" y="87.2">D4</text>
<text x="103.6" y="87.2">blue</text>
<text x="113.1" y="88.5">GND</text>
<text x="113.1" y="86">GND</text>
<text x="163.6" y="86">DAT2</text>
<text x="163.6" y="88.5">DAT3/CD</text>
<text x="236.9" y="86.1" transform="rotate(-90 236.9 86.1)">GND</text>
<text x="238.5" y="89.8">U5</text>
<text x="268.5" y="89.8">GND</text>
<text x="61.7" y="91.1">IO27</text>
<text x="61.7" y="93.6">IO32</text>
<text x="87.3" y="92.3">R18</text>
<text x="95" y="92.3">1k2</text>
<text x="99.2" y="92.3">D6</text>
<text x="103.4" y="92.3">whte</text>
<text x="113.1" y="91.1">GND</text>
<text x="123.6" y="93.6">+3V3</text>
<text x="136.1" y="94.9">C5</text>
<text x="163.6" y="91.1">CMD</text>
<text x="163.6" y="93.6">VDD</text>
<text x="234.3" y="94.9">GND</text>
<text x="239" y="92.3">L80-R</text>
<text x="61.7" y="98.7">IO34</text>
<text x="61.7" y="101.2">IO35</text>
<text x="61.7" y="96.1">IO33</text>
<text x="124.3" y="97.4">GND</text>
<text x="136.3" y="97.4">100n</text>
<text x="163.6" y="96.1">CLK</text>
<text x="163.6" y="98.7">VSS</text>
<text x="163.6" y="101.2">DAT0</text>
<text x="234.1" y="98.7">+3V3</text>
<text x="54" y="105.2" transform="rotate(-90 54 105.2)">GND</text>
<text x="163.6" y="106.3">DET_A</text>
<text x="163.6" y="103.8">DAT1</text>
<text x="221.3" y="107.6">C13</text>
<text x="231.4" y="107.6">C15</text>
<text x="248" y="107.6">C17</text>
<text x="258.1" y="107.6">C18</text>
<text x="51.4" y="113.9">GND</text>
<text x="156.8" y="112.6">GND</text>
<text x="163.6" y="108.8">DET_B</text>
<text x="190.6" y="108.8">SHIELD</text>
<text x="200.1" y="113.2">GND</text>
<text x="221" y="112.6">GND</text>
<text x="221.2" y="110.1">1u</text>
<text x="231.2" y="112.6">GND</text>
<text x="231.6" y="110.1">100n</text>
<text x="247.7" y="112.6">GND</text>
<text x="248.1" y="110.1">100n</text>
<text x="257.9" y="112.6">GND</text>
<text x="258" y="110.1">1u</text>
<text x="44.5" y="117.7">VBUS</text>
<text x="143.2" y="117.7">C24</text>
<text x="221.5" y="117.7">+3V3</text>
<text x="243.5" y="117.7">U6</text>
<text x="265.1" y="119">C20</text>
<text x="81.7" y="124.1">+3V3</text>
<text x="106.6" y="122.8">VBAT</text>
<text x="107" y="125.3">R23</text>
<text x="142.8" y="120.3">100n</text>
<text x="151.4" y="125.3">L1</text>
<text x="212.4" y="120.3">R21</text>
<text x="212.6" y="122.8">5k1</text>
<text x="226.6" y="125.3">~{RESET}</text>
<text x="243.7" y="120.3">BNO055</text>
<text x="244.1" y="125.3">XOUT32</text>
<text x="265.2" y="121.5">22p</text>
<text x="272.5" y="125.2">GND</text>
<text x="31.9" y="126.6">C1</text>
<text x="32.1" y="129.2">10u</text>
<text x="40.8" y="126.6">C2</text>
<text x="41.1" y="129.2">100n</text>
<text x="58.6" y="126.6">C3</text>
<text x="58.9" y="129.2">100n</text>
<text x="68.8" y="126.6">C4</text>
<text x="68.9" y="129.2">10u</text>
<text x="86.7" y="130.4">5k1</text>
<text x="106.9" y="127.9">1</text>
<text x="130.6" y="130.4">VIN</text>
<text x="137.8" y="131.8" transform="rotate(-90 137.8 131.8)">BST</text>
<text x="140.9" y="130.4">SW</text>
<text x="150.9" y="127.9">4u7</text>
<text x="187.2" y="129.2">+3V3</text>
<text x="226.6" y="130.4">INT</text>
<text x="236.9" y="126.4" transform="rotate(-90 236.9 126.4)">VDD</text>
<text x="241.9" y="128.3" transform="rotate(-90 241.9 128.3)">VDDIO</text>
<text x="264.3" y="130.4">Y2</text>
<text x="27.4" y="134.8">GND</text>
<text x="32.7" y="133">R27</text>
<text x="32.8" y="135.5">5k1</text>
<text x="36.3" y="134.8">GND</text>
<text x="54" y="134.8">GND</text>
<text x="64.2" y="134.8">GND</text>
<text x="86.7" y="133">R30</text>
<text x="106.9" y="133">C8</text>
<text x="107" y="135.5">10u</text>
<text x="117.1" y="133">C22</text>
<text x="117.3" y="135.5">100n</text>
<text x="126" y="133">R24</text>
<text x="126.1" y="135.5">5k1</text>
<text x="151.8" y="136.8">100k</text>
<text x="152.7" y="134.2">R25</text>
<text x="169.2" y="133">C25</text>
<text x="169.2" y="135.5">10u</text>
<text x="178.1" y="133">C26</text>
<text x="178.1" y="135.5">10u</text>
<text x="187" y="133">C27</text>
<text x="187.1" y="135.5">100n</text>
<text x="208.7" y="135.5">+3V3</text>
<text x="218.1" y="133">R22</text>
<text x="218.2" y="135.5">5k1</text>
<text x="226.6" y="135.5">~{BOOT_LOAD_PIN}</text>
<text x="264.5" y="133">Crystal</text>
<text x="272.5" y="137.9">GND</text>
<text x="39.9" y="139.3">~{RST}</text>
<text x="47.6" y="143.4" transform="rotate(-90 47.6 143.4)">VREGIN</text>
<text x="50.2" y="140.4" transform="rotate(-90 50.2 140.4)">VDD</text>
<text x="52.7" y="139.7" transform="rotate(-90 52.7 139.7)">VIO</text>
<text x="55.4" y="141.9">RXD</text>
<text x="55.6" y="139.3">TXD</text>
<text x="87.8" y="143.1">Q1</text>
<text x="88" y="140.6">AO3400A</text>
<text x="106.7" y="138">GND</text>
<text x="116.9" y="138">GND</text>
<text x="130.6" y="139.3">EN</text>
<text x="141.4" y="139.3">FB</text>
<text x="161.6" y="141.9">R26</text>
<text x="169" y="138">GND</text>
<text x="177.8" y="138">GND</text>
<text x="186.7" y="138">GND</text>
<text x="226.6" y="138">BL_IND</text>
<text x="226.6" y="143.1">COM0</text>
<text x="246" y="138">XIN32</text>
<text x="265.1" y="143.9">C21</text>
<text x="265.2" y="141.5">22p</text>
<text x="15.6" y="149.3">22k</text>
<text x="16.4" y="147">R4</text>
<text x="54.1" y="149.5">~{DSR}</text>
<text x="54.3" y="146.9">~{CTS}</text>
<text x="54.3" y="144.4">~{RTS}</text>
<text x="67" y="149.5">R29</text>
<text x="67" y="146.9">R28</text>
<text x="70.9" y="145.7">5k1</text>
<text x="137.8" y="145.3" transform="rotate(-90 137.8 145.3)">GND</text>
<text x="139.4" y="149.5">U7</text>
<text x="161.3" y="146.9">GND</text>
<text x="161.6" y="144.4">22k</text>
<text x="206" y="148.2">R19</text>
<text x="217.5" y="148.2">R20</text>
<text x="226.6" y="148.2">COM2</text>
<text x="226.6" y="145.7">COM1</text>
<text x="247.6" y="148.2">PS1</text>
<text x="247.6" y="145.7">PS0</text>
<text x="16.4" y="154.7">R5</text>
<text x="39.9" y="152">VBUS</text>
<text x="54" y="154.6">~{DCD}</text>
<text x="54.2" y="152">~{DTR}</text>
<text x="70.9" y="150.7">5k1</text>
<text x="87.8" y="155.8">Q2</text>
<text x="88" y="153.3">AO3400A</text>
<text x="135.2" y="154.6">GND</text>
<text x="139.7" y="152">SY8201</text>
<text x="163.2" y="154.6">SW1</text>
<text x="206.3" y="150.7">5k1</text>
<text x="216.4" y="155.8">+3V3 GND</text>
<text x="217.5" y="150.7">5k1</text>
<text x="226.6" y="150.7">COM3</text>
<text x="236.9" y="152.1" transform="rotate(-90 236.9 152.1)">GND</text>
<text x="241.9" y="152.1" transform="rotate(-90 241.9 152.1)">GNDIO</text>
<text x="247.2" y="150.7">CAP</text>
<text x="259.4" y="153.3">C19</text>
<text x="259.5" y="155.8">100n</text>
<text x="261.7" y="150.7">GND</text>
<text x="15.6" y="157">22k</text>
<text x="16.4" y="159.7">R6</text>
<text x="39.9" y="157.1">D+</text>
<text x="51.9" y="157.1">~{RI}/CLK</text>
<text x="138.6" y="159.6">U3</text>
<text x="160.8" y="157.1">SW_SPDT</text>
<text x="173.9" y="159.6">VBAT</text>
<text x="234.3" y="160.9">GND GND</text>
<text x="259.1" y="158.4">GND</text>
<text x="15.6" y="162">22k</text>
<text x="49.3" y="164.7">~{SUSPEND}</text>
<text x="50.6" y="162.2">SUSPEND</text>
<text x="86.7" y="166">R31</text>
<text x="86.7" y="163.4">5k1</text>
<text x="114.4" y="163.4">VBUS</text>
<text x="133.9" y="166">VCC</text>
<text x="136.6" y="162.2">TP4056</text>
<text x="141.9" y="166">BAT</text>
<text x="18.4" y="168.5">GND</text>
<text x="47.9" y="172.3">~{RXT}/GPIO.1</text>
<text x="48.1" y="169.8">~{TXT}/GPIO.0</text>
<text x="86.9" y="168.5">+3V3</text>
<text x="114.3" y="173.6">GND</text>
<text x="114.5" y="168.5">C7</text>
<text x="114.6" y="171.1">10u</text>
<text x="124.5" y="173.6">GND</text>
<text x="124.7" y="171.1">1u</text>
<text x="124.8" y="168.5">C23</text>
<text x="133.9" y="168.5">CE</text>
<text x="153.7" y="173.6">GND</text>
<text x="154" y="168.5">C11</text>
<text x="154" y="171.1">10u</text>
<text x="164" y="169">BT1</text>
<text x="164.4" y="171.6">Battery_Cell</text>
<text x="43.6" y="177.4">~{WAKEUP}/GPIO.3</text>
<text x="47.4" y="174.9">RS485/GPIO.2</text>
<text x="108" y="178.7">VBUS</text>
<text x="133.9" y="178.7">CHRG</text>
<text x="162.6" y="176.1">GND</text>
<text x="117.8" y="182.5">R10</text>
<text x="117.9" y="185">1k2</text>
<text x="122.5" y="185">RED</text>
<text x="123.3" y="182.5">D1</text>
<text x="133.9" y="183.8">GND</text>
<text x="133.9" y="181.2">STDBY TEMP</text>
<text x="140.3" y="183.8">PROG</text>
<text x="153.7" y="181.2">GND</text>
<text x="50.2" y="186.4" transform="rotate(-90 50.2 186.4)">GND</text>
<text x="51.8" y="190.1">U1</text>
<text x="127.6" y="190.1">GND</text>
<text x="152.7" y="186.3">R11</text>
<text x="152.7" y="188.8">1k2</text>
<text x="47.7" y="194.5">GND</text>
<text x="53.3" y="192.7">CP2102N-Axx-xQFN24</text>
<text x="147.9" y="195.2">GND</text>
</g>
<g font-size="1.8" fill="#a90000">
<text x="153.8" y="29.2">A4</text>
<text x="153.8" y="34.3">A5</text>
<text x="226.8" y="34.3">1</text>
<text x="239.5" y="34.3">5</text>
<text x="38.9" y="41.9">3</text>
<text x="53.1" y="38.8" transform="rotate(-90 53.1 38.8)">2</text>
<text x="66.3" y="41.9">25</text>
<text x="153.8" y="41.9">A7</text>
<text x="153.8" y="36.8">B5</text>
<text x="226.8" y="39.4">2</text>
<text x="226.8" y="36.8">3</text>
<text x="239.5" y="39.4">4</text>
<text x="239.5" y="36.8">6</text>
<text x="38.9" y="47">4</text>
<text x="66.3" y="47">24</text>
<text x="66.3" y="44.4">35</text>
<text x="153.8" y="47">A6</text>
<text x="153.8" y="44.4">B7</text>
<text x="38.9" y="49.5">5</text>
<text x="66.3" y="52.1">26</text>
<text x="66.3" y="49.5">34</text>
<text x="153.8" y="49.5">B6</text>
<text x="66.3" y="57.1">14</text>
<text x="66.3" y="59.7">16</text>
<text x="66.3" y="54.6">29</text>
<text x="153.8" y="57.1">A8</text>
<text x="153.8" y="59.7">B8</text>
<text x="66.3" y="62.2">13</text>
<text x="66.3" y="64.8">23</text>
<text x="233.4" y="65.5" transform="rotate(-90 233.4 65.5)">4</text>
<text x="238.5" y="65.5" transform="rotate(-90 238.5 65.5)">5</text>
<text x="66.3" y="67.3">27</text>
<text x="134.4" y="66.1" transform="rotate(-90 134.4 66.1)">S1</text>
<text x="142" y="66.1" transform="rotate(-90 142 66.1)">A1</text>
<text x="247.2" y="71.1">2</text>
<text x="38.4" y="77.5">17</text>
<text x="38.4" y="72.4">21</text>
<text x="38.4" y="74.9">22</text>
<text x="66.3" y="72.4">30R13</text>
<text x="66.3" y="74.9">31</text>
<text x="66.3" y="77.5">33</text>
<text x="224.3" y="73.7">7</text>
<text x="224.3" y="76.2">8</text>
<text x="247.2" y="73.7">1</text>
<text x="38.4" y="80">18</text>
<text x="38.4" y="82.5">20</text>
<text x="66.3" y="80">36</text>
<text x="66.3" y="82.5">37</text>
<text x="223.8" y="78.7">11</text>
<text x="246.7" y="81.3">10</text>
<text x="247.2" y="78.7">6</text>
<text x="266.2" y="78.7">1</text>
<text x="270.3" y="83.3" transform="rotate(-90 270.3 83.3)">2</text>
<text x="38.4" y="85.1">19</text>
<text x="66.3" y="85.1">10</text>
<text x="66.3" y="87.6">11</text>
<text x="160.2" y="85.1">1</text>
<text x="160.2" y="87.6">2</text>
<text x="236" y="88.4" transform="rotate(-90 236 88.4)">3</text>
<text x="66.3" y="90.2">12</text>
<text x="66.8" y="92.7">8</text>
<text x="66.8" y="95.2">9</text>
<text x="160.2" y="90.2">3</text>
<text x="160.2" y="92.7">4</text>
<text x="160.2" y="95.2">5</text>
<text x="66.8" y="97.8">6</text>
<text x="66.8" y="100.3">7</text>
<text x="160.2" y="97.8">6</text>
<text x="160.2" y="100.3">7</text>
<text x="53.1" y="107.4" transform="rotate(-90 53.1 107.4)">1</text>
<text x="159.7" y="105.4">10</text>
<text x="160.2" y="102.9">8</text>
<text x="160.2" y="107.9">9</text>
<text x="199" y="107.9">11</text>
<text x="223.8" y="124.5">11</text>
<text x="236" y="121.4" transform="rotate(-90 236 121.4)">3</text>
<text x="241" y="121.9" transform="rotate(-90 241 121.9)">28</text>
<text x="251.7" y="124.5">26</text>
<text x="127.8" y="129.5">5</text>
<text x="136.9" y="126.5" transform="rotate(-90 136.9 126.5)">1</text>
<text x="145.6" y="129.5">6</text>
<text x="223.8" y="129.5">14</text>
<text x="46.7" y="135.4" transform="rotate(-90 46.7 135.4)">7</text>
<text x="49.3" y="135.4" transform="rotate(-90 49.3 135.4)">6</text>
<text x="51.8" y="135.4" transform="rotate(-90 51.8 135.4)">5</text>
<text x="83.6" y="137.9" transform="rotate(-90 83.6 137.9)">3</text>
<text x="223.8" y="137.2">10</text>
<text x="224.3" y="134.6">4</text>
<text x="251.7" y="137.2">27</text>
<text x="37.6" y="138.4">9</text>
<text x="60" y="143.5">19</text>
<text x="60" y="141">20</text>
<text x="60" y="138.4">21</text>
<text x="77" y="141">1</text>
<text x="127.8" y="138.4">4</text>
<text x="145.6" y="138.4">3</text>
<text x="223.8" y="142.2">20</text>
<text x="60" y="146">18</text>
<text x="60" y="148.6">22</text>
<text x="83.6" y="145.5" transform="rotate(-90 83.6 145.5)">2</text>
<text x="136.9" y="148.1" transform="rotate(-90 136.9 148.1)">2</text>
<text x="223.8" y="149.9">17</text>
<text x="223.8" y="147.3">18</text>
<text x="223.8" y="144.8">19</text>
<text x="252.2" y="147.3">5</text>
<text x="252.2" y="144.8">6</text>
<text x="252.2" y="149.9">9</text>
<text x="37.6" y="153.7">4</text>
<text x="37.6" y="151.1">8</text>
<text x="60" y="151.1">23</text>
<text x="60" y="153.7">24</text>
<text x="77" y="153.7">1</text>
<text x="83.6" y="150.6" transform="rotate(-90 83.6 150.6)">2</text>
<text x="236" y="154.4" transform="rotate(-90 236 154.4)">2</text>
<text x="241" y="154.9" transform="rotate(-90 241 154.9)">25</text>
<text x="37.6" y="156.2">3</text>
<text x="60" y="161.3">17</text>
<text x="60.5" y="156.2">1</text>
<text x="83.6" y="158.2" transform="rotate(-90 83.6 158.2)">3</text>
<text x="168.4" y="160.5">1</text>
<text x="60" y="163.8">15</text>
<text x="131.6" y="165.1">4</text>
<text x="131.6" y="167.6">8</text>
<text x="146.8" y="165.1">5</text>
<text x="160.8" y="163.1">2</text>
<text x="168.4" y="165.6">3</text>
<text x="60" y="174">12</text>
<text x="60" y="171.4">13</text>
<text x="60" y="168.9">14</text>
<text x="60" y="176.5">11</text>
<text x="131.6" y="177.8">7</text>
<text x="131.6" y="182.9">3</text>
<text x="131.6" y="180.3">6</text>
<text x="146.8" y="180.3">1</text>
<text x="146.8" y="182.9">2</text>
<text x="49.3" y="188.7" transform="rotate(-90 49.3 188.7)">2</text>
</g>
<g font-size="1.8" fill="#009600">
<text x="66.3" y="69.8">28R12</text>
<text x="49.5" y="123.1">CP_VIO</text>
</g>
<text font-size="1.4" fill="#006464" x="233.9" y="35">VBUS</text>
</svg>
